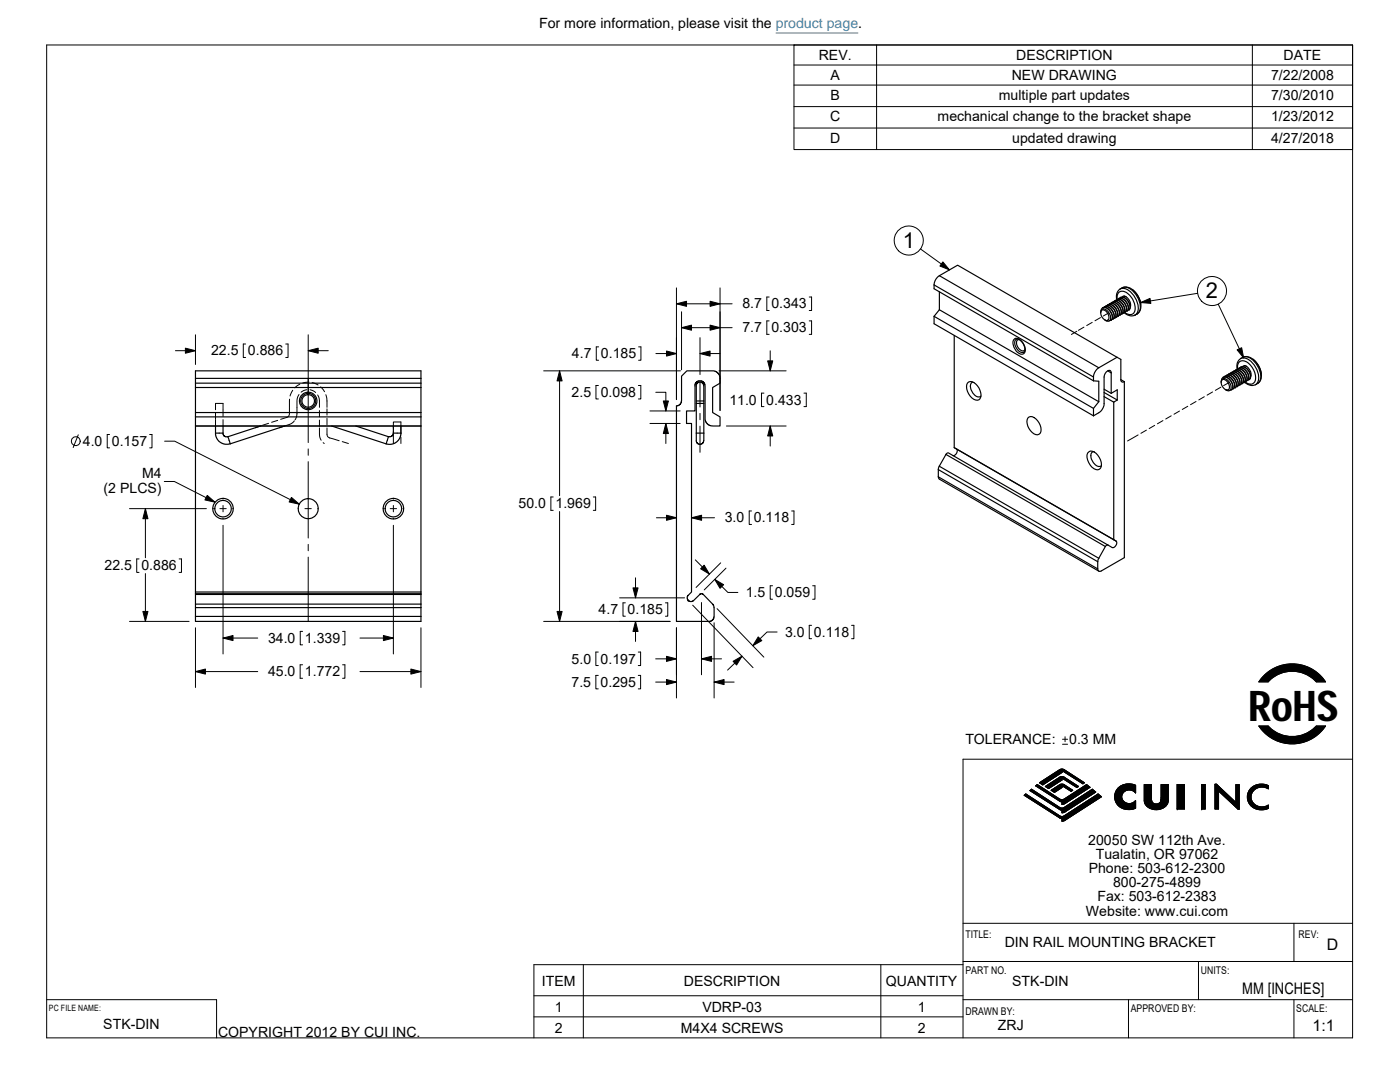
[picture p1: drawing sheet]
<svg xmlns="http://www.w3.org/2000/svg" width="279mm" height="216mm" viewBox="0 0 279 216" stroke-linecap="round" stroke-linejoin="round" font-family="sans-serif">
<g fill="none" stroke="#000" stroke-width=".2">
<path d="M9.3 9h260.6v198.1h-260.6zM158.5 17h111.4M158.5 13h111.4M158.5 9h111.4v20.8h-111.4zM174.9 9v20.8M249.9 9v20.8M158.5 21.3h111.4M158.5 25.5h111.4M135 57.4v22.3M143.7 57.4v24.5M153.5 59.3h-.5v2.7h.5M161.5 59.3h.5v2.7h-.5"/>
<path d="M183.7 49.7l5.8 4.1M239 58.5l-11.4 1.9M35 70h4M39 66.8v5.9M49 68.6h-.4v2.7h.4M57 68.6h.5v2.7h-.5M57.8 79.7v1.6M58.4 77.9l-.5 1.1M59.7 78.7l-.4 1.2M59.8 76.6l-1 .8M61.2 77.8l-1.1 .5M61.5 66.8v21.5"/>
<path d="M61.5 70h4M61.7 76.2l-1.3 .2M61.9 77.8l1.1 .5M62.3 76.3l1.2 .5M63.4 78.8a3.5 3.5 0 0 1 .4 2.5M64 77.2l.8 1M65 78.8l.2 .6 .1 1.9M108.5 74h27.3M111.7 74v24.9M119.4 76.9h-.5v2.7h.5M119.5 69.2h-.5v2.7h.5M127.4 76.9h.5v2.7h-.5"/>
<path d="M127.4 69.2h.5v2.7h-.5M130.9 78.3h2v3.7M130.9 70.5h4.1M135 60.6h11.1M136 65.4h10.1M136 62.2v11.6M139.7 76v5.2M139.7 67.4v7.3M139.7 70.5h4M143.5 74h13.4M152.5 78.4h-.5v2.7h.5M153.5 64h-.5v2.7h.5"/>
<path d="M153.7 70v4M160.4 78.4h.5v2.7h-.5M161.5 64h.5v2.7h-.5M214.9 66.1l-1.1 .6M216.3 65.3l-1.1 .6M218 64.3l-1.1 .7M219.6 63.4l-1.1 .6M221.3 62.4l-1.1 .7M240.3 79.2l-1.1 .6M242 78.2l-1.1 .6M243.1 60.7l5.1 10.7M243.6 77.3l-1.1 .6"/>
<path d="M245.3 76.3l-1.1 .6M15.6 86.8l-1 2.5M21.9 86.7h-.5v2.7h.5M29.9 86.7h.4v2.7h-.4M32.8 96.1h2l8.1 4.1M32.9 88h2l24.8 12.6M39 85h45M43 83.7v1.3M43 82.4v1.3M44.5 81.8v-1.3h-1.5v1.3M44.5 81.8v1.3M44.5 83.7v1.3"/>
<path d="M44.5 99.4v.2M52.2 84.9l-1.2 .4M53.6 84.5l-1.2 .4M55.4 83.9l-1.2 .4M57.8 81.3v1.3l-.2 .4-.2 .2-1.4 .5M58.7 84l-.7 .6-2.2 .7M59.3 80v1.3M59.3 81.3a3.7 3.7 0 0 1-.2 2.1l-.2 .4M61.5 89.6v1.2M61.5 92.1v15.3M63.8 85.4v1.5l.3 .9M63.8 81.9v1.3"/>
<path d="M63.8 83.8v1.3M64.5 88.3l.2 .2M65.3 85.4v1.3a.71 .71 0 0 0 .5 .7M65.3 81.6v1.2M65.3 83.5v1.3M65.8 87.4l1.9 .5M68.3 88.1l1.2 .4M78.5 85.5v-1.3h1.5v2.4M78.5 86.1v2.4M78.5 99.4v.2M80 87.2v1.3M110.4 99.2h-.5v2.6h.5"/>
<path d="M118.4 99.2h.5v2.6h-.5M129.7 82h6M129.7 84.5h6M132.9 84.5v4M139.7 82.5v1.3M139.7 85v5.3M145 85h11.9M153.7 85v4M227.1 86.8l-2.1 1.2M228.8 85.8l-1.1 .7M230.4 84.9l-1.1 .6M232.1 83.9l-1.1 .7"/>
<path d="M233.7 83l-1.1 .6M235.4 82l-1.1 .7M237 81.1l-1.1 .6M238.7 80.1l-1.1 .7M25.8 101.5h15.4M27.7 111.5h-.4v2.7h.4M29 101.5v9.8M29 114.4v9.6M35.8 111.5h.4v2.7h-.4M42.5 101.5h.1M43.9 101.5h1.2M44.5 104.8v25.7"/>
<path d="M44.5 100.9v1.2M44.5 103.4v.1M46.4 101.5h.2M59.5 101.5h.1M60.9 101.5h1.2M61.5 108.6v1.3M61.5 111.2v12.8M63.4 101.5h.1M76.5 101.5h.1M77.9 101.5h1.2M78.5 104.8v25.7M78.5 100.9v1.2"/>
<path d="M78.5 103.4v.1M80.4 101.5h.2M111.7 102.1v21.9M123.7 119.3h12.9M126.8 115.3v4M131 103.3h4M137.3 119.8h.2M137.3 119.8l.2 .1M137.4 119.8v.1M137.4 119.8l-.1 .1M138 103.3h4.6M138.8 111.7l2.8 2.9"/>
<path d="M142.6 115.6l2.7 2.6h2M143.8 112.3l-4.9 4.9M144.9 113.4l-4.4 4.3M150 102h-.5v2.6h.5M154.2 116.9h-.5v2.7h.5M158 102h.5v2.6h-.5M162.2 116.9h.4v2.7h-.4M25.8 124h11.9M39 134h12.4M39 125.3v11.9M44.5 127.3h6.9M60.4 126h-.5v2.7h.5"/>
<path d="M60.4 132.7h-.5v2.6h.5M68.4 126h.4v2.7h-.4M68.4 132.7h.4v2.6h-.4M71.8 134h12.2M71.8 127.3h6.7M84 125.3v11.9M108.5 124h25.2M119.4 130.1h-.5v2.7h.5M119.4 134.8h-.5v2.7h.5M124.8 120.3h-.5v2.7h.5M126.8 124v4M127.4 130.1h.4v2.7h-.4"/>
<path d="M127.4 134.8h.4v2.7h-.4M130.9 131.5h4.1M130.9 136.1h4.1M132.8 120.3h.5v2.7h-.5M135 125.3v14M138.2 120.8l12.1 12.4M140 120.2v14.4M140 131.5h4M142.5 136.1h4M142.5 124.3v15M143.1 121.5l9.3 9.6M148.1 130.9l-2.9 2.8"/>
<path d="M155.1 126.1h-2l-2.9 2.7M162 124.8h-.5v2.6h.5M169.9 124.8h.5v2.6h-.5M252.6 134.5a8 8 0 0 1 11.9 1.6h-1.8a6.5 6.5 0 0 0-9.6 0h-1.9zM204.4 158.7l.3-.3 7.1 4.5 .6-.1 6.7-4.4 .7 .6-7.4 4.8-.5 .1v-.6l-.4-.1zM205.5 157.8l.4-.3 5.9 3.7 .6-.1 5.6-3.6 .7 .6-6.3 4-.5 .1v-.5l-.4-.1zM206.7 156.8l.3-.3 4.8 3.1 .6-.2 4.5-2.9 .6 .6-5 3.3-.6 .1v-.5l-.4-.1zM207.5 156.2l4.3-2.7 .6 .1 4 2.6-.3 .2-4.2-2.6v.3l-3.8 2.5zM208.6 156.9l3-1.9h.4l3.2 1.9-.3 .2-3-1.8v.3l-2.6 1.8zM209.8 157.7l1.8-1.2h.4l2.1 1.2-.3 .2-1.9-1.1v.3l-1.5 1zM212 148.5h1.1M212 147.5h1.1"/>
<path d="M212.6 147v1M223 157.4a3.1 3.1 0 0 1 3.6-.7v1.5a1.48 1.48 0 0 0-1.9-.4 1.48 1.48 0 0 0-.7 1.8 1.6 1.6 0 0 0 2.6 .1v1.6a2.88 2.88 0 0 1-4.1-2l.2-1.3zM228.4 159.7a2.44 2.44 0 0 0 3.6 1.6 1.82 1.82 0 0 0 1.2-1.6M228.4 159.7v-3.2h1.4v3.3M229.8 159.8a.96 .96 0 0 0 .9 .6 .96 .96 0 0 0 .9-.6 .95 .95 0 0 1-.9 .6 .95 .95 0 0 1-.9-.6zM231.7 159.1l-.1 .7zM233.2 156.5h-1.5v2.6M233.2 156.5v3.2M234.9 156.5h1.5v4.9h-1.5zM239.8 156.5h.7v4.9h-.7zM242.5 156.5h.3l3.9 3.6v-3.5h.6v4.9h-.2l-3.9-3.7v3.6h-.7zM249.5 157.4a3 3 0 0 1 3.6-.6v.6a2.08 2.08 0 0 0-2.8 .2 2.08 2.08 0 0 0 0 2.8 2.34 2.34 0 0 0 2.8 .3v.6a2.88 2.88 0 0 1-4.1-1.9l.1-1.4z"/>
<path d="M251.2 144.9h1.9a6.5 6.5 0 0 0 9.6 0h1.8a8 8 0 0 1-13.3 0zM269.9 151.5h-77.7v55.6M9.3 199.5h33.9v7.6M106.6 198.7h85.6M116.4 192.5v14.6M175.8 192.5v14.6M192.2 192.5h-85.6v14.6M192.2 184.2h77.7M192.2 191.9h77.7M192.2 199.5h77.7M225.2 199.5v7.6M239.2 191.9v7.6"/>
<path d="M258.2 184.2v7.7M258.2 199.5v7.6M106.6 202.9h85.6"/>
<circle cx="181.4" cy="48" r="2.9"/>
<circle cx="241.9" cy="58.1" r="2.9"/>
<circle cx="15.1" cy="88" r=".88"/>
</g>
<g fill="#000" stroke="#000" stroke-width=".2">
<path d="M188.2 52.3l1.3 1.5-1.9-.7z" fill-rule="evenodd"/>
<path d="M37 69.5l2 .5-2 .5z" fill-rule="evenodd"/>
<path d="M61.5 70l2-.5v1z" fill-rule="evenodd"/>
<path d="M111.7 74l.5 2h-1z" fill-rule="evenodd"/>
<path d="M133 70l2 .5-2 .6z" fill-rule="evenodd"/>
<path d="M135 60.6l2-.5v1z" fill-rule="evenodd"/>
<path d="M136 65.4l2-.5v1z" fill-rule="evenodd"/>
<path d="M139.7 70.5l2-.5v1.1z" fill-rule="evenodd"/>
<path d="M141.7 64.9l2 .5-2 .5z" fill-rule="evenodd"/>
<path d="M141.7 60.1l2 .5-2 .5z" fill-rule="evenodd"/>
<path d="M153.2 72h1l-.5 2z" fill-rule="evenodd"/>
<path d="M227.6 60.4l1.9-.9 .2 1z" fill-rule="evenodd"/>
<path d="M246.9 69.8l.9-.4 .4 2z" fill-rule="evenodd"/>
<path d="M132.4 80h1l-.5 2z" fill-rule="evenodd"/>
<path d="M132.9 84.5l.5 2h-1z" fill-rule="evenodd"/>
<path d="M153.7 85l.5 2h-1z" fill-rule="evenodd"/>
<path d="M29 101.5l.5 2h-1z" fill-rule="evenodd"/>
<path d="M41.4 98.8l1.5 1.4-2-.4z" fill-rule="evenodd"/>
<path d="M58.2 99.3l1.5 1.3-2-.4z" fill-rule="evenodd"/>
<path d="M126.3 117.3h1l-.5 2z" fill-rule="evenodd"/>
<path d="M133 102.8l2 .5-2 .5z" fill-rule="evenodd"/>
<path d="M138 103.3l2-.5v1z" fill-rule="evenodd"/>
<path d="M140.5 112.8l1.1 1.8-1.8-1.1z" fill-rule="evenodd"/>
<path d="M142.6 115.6l1.8 1.1-.7 .7z" fill-rule="evenodd"/>
<path d="M28.5 122h1l-.5 2z" fill-rule="evenodd"/>
<path d="M39 134l2-.5v1z" fill-rule="evenodd"/>
<path d="M44.5 127.3l2-.5v1z" fill-rule="evenodd"/>
<path d="M76.5 126.8l2 .5-2 .5z" fill-rule="evenodd"/>
<path d="M82 133.5l2 .5-2 .5z" fill-rule="evenodd"/>
<path d="M111.2 122h1l-.5 2z" fill-rule="evenodd"/>
<path d="M126.8 124l.5 2h-1z" fill-rule="evenodd"/>
<path d="M133 131l2 .5-2 .5z" fill-rule="evenodd"/>
<path d="M133 135.6l2 .5-2 .5z" fill-rule="evenodd"/>
<path d="M140 131.5l2-.5v1z" fill-rule="evenodd"/>
<path d="M142.5 136.1l2-.5v1z" fill-rule="evenodd"/>
<path d="M146.3 132l1.8-1.1-1.1 1.8z" fill-rule="evenodd"/>
<path d="M151.3 127.1l.7 .7-1.8 1z" fill-rule="evenodd"/>
<path d="M252.2 134.8a8 8 0 0 1 12.3 1.3h-1.8a6.5 6.5 0 0 0-9.6 0h-1.9z" fill-rule="evenodd"/>
<path d="M209.8 157.7l2-1.2 .6 .1 1.7 1.1-.3 .2-1.8-1.1h-.1v.3l-1.5 1z" fill-rule="evenodd"/>
<path d="M206.7 156.8l.3-.3 4.8 3.1 .5-.1 4.6-3 .6 .6-5 3.2-.6 .2v-.5l-.4-.1z" fill-rule="evenodd"/>
<path d="M207.5 156.2l4.3-2.7h.5l4.1 2.7-.3 .2-4.1-2.6h-.1v.3l-3.8 2.5z" fill-rule="evenodd"/>
<path d="M208.6 156.9l3.2-1.9h.5l2.9 1.9-.3 .2-2.9-1.8h-.1v.3l-2.6 1.8z" fill-rule="evenodd"/>
<path d="M223.3 157.1a3.1 3.1 0 0 1 3.3-.4v1.5a1.49 1.49 0 0 0-1.9-.5 1.49 1.49 0 0 0-.7 1.8 1.6 1.6 0 0 0 2.6 .2v1.6a2.78 2.78 0 0 1-3-.3 2.78 2.78 0 0 1-1-2.9z" fill-rule="evenodd"/>
<path d="M228.4 156.5h1.4v3.4l.3 .3 .6 .2 .7-.1 .2-.4 .1-3.4h1.5v3.2a2.45 2.45 0 0 1-3.7 1.6 1.74 1.74 0 0 1-1.1-1.6z" fill-rule="evenodd"/>
<path d="M234.9 156.5v4.9h1.5v-4.9z" fill-rule="evenodd"/>
<path d="M239.8 156.5v4.9h.7v-4.9z" fill-rule="evenodd"/>
<path d="M251.2 144.9h1.9a6.5 6.5 0 0 0 9.6 0h1.8a8 8 0 0 1-13.3 0z" fill-rule="evenodd"/>
<path d="M249.8 157.2a3 3 0 0 1 3.3-.4v.6a2.1 2.1 0 0 0-2.7 .2 2.1 2.1 0 0 0-.3 2.7 2.34 2.34 0 0 0 3 .4v.6a2.78 2.78 0 0 1-3-.2 2.78 2.78 0 0 1-1-2.9z" fill-rule="evenodd"/>
<path d="M204.4 158.7l.3-.3 7.1 4.5 .6-.1 6.7-4.4 .7 .6-7.4 4.7-.5 .2v-.6l-.4-.1z" fill-rule="evenodd"/>
<path d="M205.5 157.8l.4-.3 5.9 3.7h.5l5.7-3.7 .7 .6-6.2 3.9-.6 .2v-.5l-.4-.2z" fill-rule="evenodd"/>
<path d="M242.5 156.5h.3l3.9 3.6v-3.5h.6v4.9h-.2l-3.9-3.7v3.6h-.7z" fill-rule="evenodd"/>
</g>
<g fill="none" stroke="#000" stroke-width=".23">
<path d="M186.4 56.9l31.8 18.3 .4-1 .7-.8M186.4 56.9v.7l31.8 18.4M187.5 55l31.8 18.4M187.5 55l-.8 .8-.3 1.1M187.5 55l3.6-2.1 31.8 18.4M187.5 58.2v3.6M222.6 59.9l-.1 .1M222.7 59.9l.2-.1a1.83 1.83 0 0 1 1.9 2.2l-.2 .2M222.8 59.8a1.61 1.61 0 0 1 1.5-2.3 4.1 4.1 0 0 1 2.7 4.8l-.5 .6M222.9 59.8a1.22 1.22 0 0 1 .6-1.6 1.22 1.22 0 0 1 1.6 .4 3.7 3.7 0 0 1 1.3 3.6 1.25 1.25 0 0 1-2 .1M222.9 59.9a1.91 1.91 0 0 1 1.4 2.5l-.1 .1a1.78 1.78 0 0 0-1.3-2.6l-.5 .2M222.9 59.9h.1"/>
<path d="M222.9 59.9l-.3 .1M223.3 59.7a2.06 2.06 0 0 1 1.5 2.3l-.2 .3M223.3 59.7h-.1M223.3 59.7l-.4 .1M223.3 59.5l-.1 .1M223.5 59.5l.1-.1a1.8 1.8 0 0 1 1.9 2.2l-.2 .2M223.5 57.7a1.72 1.72 0 0 1 2.4 .2 4.2 4.2 0 0 1 1.5 4.2l-.5 .5M223.6 59.5a2.05 2.05 0 0 1 1.6 2.3l-.3 .3a1.78 1.78 0 0 0-1.3-2.6l-.5 .2M223.6 59.5h.1M223.6 59.5h-.3M223.7 59.3l-.1 .1M224 59.3a2.1 2.1 0 0 1 1.5 2.3l-.2 .2"/>
<path d="M224 59.3h.1M224 59.3l-.4 .1M224 59.1a1.65 1.65 0 0 1 1.6 2.1M224.3 59.1l.4 .1M224.3 59.1h.1M224.9 57.3l-.9 .1M225 57.3a4 4 0 0 1 2.6 4.3M226 57.8l.9 1 .6 1.2M227.5 60l.2 .7M39 75.5v-1.5h45v1.5M39 75.5h45M39 76.5h45"/>
<path d="M39 75.5v6.8M39 77.3h45M84 75.5v45M143.7 75.5v1l-1.5 .8v5l1.5 .9v1.8l-2-.1-.6-.3-.3-.6-.1-7-.1-.5-.5-.4h-.9l-.3 .3-.2 .4v5.2h-1.7v2.5h1v33.6l-.7 .8-.2 .5 .4 .5 .6 .1 1.6-1.5h.4l2.2 2.1 .2 .5v2.1l-.4 .6-.6 .2M143.7 75.5l-.3-.9-.8-.6h-5.5l-1.1 1.1v5.2l-.4 .5-.6 .2v43h6.5M186.4 63.1l31.8 18.4M186.4 63.1v1.5l31.8 18.4M187.5 61.8l31.8 18.4M187.5 61.8l-1.1 1.3M190.4 66.9v22.4M193.1 76.4a1.26 1.26 0 0 1 2 .6l.3 .4a1.82 1.82 0 0 1 0 2.4 2.29 2.29 0 0 1-2.5-2.2v-.8zM194.1 76.2a1.1 1.1 0 0 0-.2 1.7 1.72 1.72 0 0 0 1.8 1.2l.1-.1"/>
<path d="M202.3 67.7a1.09 1.09 0 0 1 1.7 .6 1.77 1.77 0 0 1 .3 2.3 1.49 1.49 0 0 1-1.8-1 1.79 1.79 0 0 1-.2-1.9zM202.7 67.8l.1-.1a1.84 1.84 0 0 1 1.5 2.6 1.79 1.79 0 0 1-1.6-2.5zM203.4 67.8h-.2a1.27 1.27 0 0 0 .4 2 .57 .57 0 0 0 1 0M218.2 75.2v.8M218.2 76l1.1 .1v4.1M219.7 62.4a.6 .6 0 0 1 .2-.7 .6 .6 0 0 1 .7 0 1.8 1.8 0 0 1 .8 2.3l-.2 .1-.6-.2h.5M219.7 62.1l.3-.7a1.76 1.76 0 0 1 1.7 2.5l-.3 .1M219.8 62a.95 .95 0 0 1 1.4 .8 .9 .9 0 0 1-.2 1.1 1.44 1.44 0 0 1-1.2-1.9zM220.1 61.4h-.1M220.3 78.3l2.7 1.5M220.3 77.7l1.5 .8M220.3 79.1l2 1.1"/>
<path d="M220.5 61.2h-.1M220.5 61.3a2.15 2.15 0 0 1 1.5 2.3l-.2 .3M220.5 61.3h-.1M220.5 61.3l-.4 .1M220.6 61.2l.2-.2a1.83 1.83 0 0 1 1.9 2.2l-.2 .3M220.8 61.1a2.05 2.05 0 0 1 1.5 2.3l-.2 .3a1.78 1.78 0 0 0-1.3-2.6l-.5 .2M220.8 61.1h.1M220.8 61.1l-.3 .1M221 60.9l.1-.1a1.85 1.85 0 0 1 1.9 2.2l-.2 .3M221.1 74l.7 .4M221.2 60.9a2.06 2.06 0 0 1 1.5 2.3l-.2 .3M221.2 60.9h-.1"/>
<path d="M221.2 60.9l-.4 .1M221.3 60.7l.2-.1a1.8 1.8 0 0 1 1.9 2.2l-.2 .3M221.5 60.7a2.11 2.11 0 0 1 1.6 2.3l-.3 .3M221.5 60.7h.1M221.5 60.7l-.4 .1M221.7 60.6l.1-.2a1.83 1.83 0 0 1 1.9 2.2l-.2 .3M221.8 74.4l-.2-.5a1.22 1.22 0 0 0-1.3 1.3v5.6l-.3 .8a3.6 3.6 0 0 1-1.8 1.4M221.8 78.5l1.2-.7v2M221.8 74.4v4.1M221.8 63.9h-.1M221.9 60.5a2.07 2.07 0 0 1 1.5 2.3l-.2 .3M221.9 60.5h-.1"/>
<path d="M221.9 60.5l-.4 .1M222 60.3l.2-.1a1.79 1.79 0 0 1 1.9 2.2l-.2 .3M222.2 60.3a2.06 2.06 0 0 1 1.6 2.3l-.3 .3M222.2 60.3h.1M222.2 60.3l-.4 .1M222.2 60.2h.1M222.6 60.1a2.05 2.05 0 0 1 1.5 2.3l-.2 .3M222.6 60.1h-.1M222.6 60.1l-.4 .1M222.9 63.3h-.1M222.9 71.3l.8 .4v4.1M222.9 71.3l-3.6 2.1"/>
<path d="M223 79.8l-.7 .4M223.6 62.8l-.1 .1M223.7 75.8l.1 .3 .6 .1M223.7 75.8l.7 .4M224.3 62.4l1.2 .6h.5l.5-.1M224.4 76.2v35.1l-4.6 2.6a.44 .44 0 0 1-.5 .1 .44 .44 0 0 1-.2-.5M226.5 62.9h.1M226.9 62.6l-.4 .3M226.9 62.6v.1M227.6 61.6a1.3 1.3 0 0 1-.7 1M243.7 76.3v-.1a.59 .59 0 0 1 .2-.6 .59 .59 0 0 1 .7 0 1.75 1.75 0 0 1 .9 2.3l-.3 .1-.6-.2h.5M243.8 76v-.4l.3-.3a1.83 1.83 0 0 1 1.9 2.2l-.2 .3-.4 .1"/>
<path d="M243.8 75.9l.2-.2a1.38 1.38 0 0 1 1.1 2.1 1.12 1.12 0 0 1-1.3-.9zM244.2 75.2l-.1 .1M244.5 75.1h.1M244.5 75.2a2.07 2.07 0 0 1 1.5 2.3l-.2 .3M244.5 75.2h.1M244.5 75.2l-.4 .1M244.7 75l.1-.1a1.8 1.8 0 0 1 1.9 2.2l-.2 .2M244.9 75a2.05 2.05 0 0 1 1.5 2.3l-.3 .3a1.76 1.76 0 0 0-1.3-2.6l-.5 .2M244.9 75h-.1M244.9 75l-.4 .1M244.9 74.8l-.1 .1M245 74.8a1.23 1.23 0 0 1 1.8 .9 1.25 1.25 0 0 1 0 1.5l.1-.1"/>
<path d="M245.2 74.6v.1M245.2 74.8a2.05 2.05 0 0 1 1.5 2.3l-.2 .3M245.2 74.8h.1M245.2 74.8l-.3 .1M245.4 74.6l.1-.1a1.79 1.79 0 0 1 1.9 2.2l-.2 .2M245.6 74.6a2.07 2.07 0 0 1 1.5 2.3l-.2 .3M245.6 74.6h-.1M245.6 74.6l-.4 .1M245.7 74.4l.2-.1a1.8 1.8 0 0 1 1.9 2.2l-.2 .2M245.9 77.7l-.1 .1M245.9 74.4a2.05 2.05 0 0 1 1.5 2.3l-.2 .2M245.9 74.4h.1"/>
<path d="M245.9 74.4l-.4 .1M246.3 74.2a2.06 2.06 0 0 1 1.5 2.3l-.2 .3M246.3 74.2h-.1M246.3 74.2l-.4 .1M246.4 74l.2-.1a1.73 1.73 0 0 1 1.6 2.5l.1-.1M246.6 74a2.1 2.1 0 0 1 1.6 2.3l-.3 .3a1.76 1.76 0 0 0-1.7-2.5l-.1 .1M246.6 74h.1M246.6 74l-.4 .1M246.9 73.6a1.57 1.57 0 0 1 .6-2 1.57 1.57 0 0 1 2.1 .4 4.2 4.2 0 0 1 1.4 4.2l-.4 .6M247 73.8a2.05 2.05 0 0 1 1.5 2.3l-.2 .2M247 73.8h-.1M247 73.8l-.4 .1"/>
<path d="M247 73.6l-.1 .1M247 73.6a1.22 1.22 0 0 1 .5-1.5 1.22 1.22 0 0 1 1.6 .4 3.5 3.5 0 0 1 1.3 3.7 1.27 1.27 0 0 1-2 0M247.1 73.6l.2-.2a1.85 1.85 0 0 1 1.9 2.3l-.2 .2M247.3 73.6a2.06 2.06 0 0 1 1.6 2.3l-.3 .3a1.78 1.78 0 0 0-1.3-2.6l-.5 .2M247.3 73.6h.1M247.3 73.6h-.3M247.4 73.4h-.1M247.6 71.5a1.72 1.72 0 0 1 2.4 .3 4.2 4.2 0 0 1 1.5 4.2l-.5 .5M247.7 73.2l-.1 .1M247.7 73.3a2.1 2.1 0 0 1 1.5 2.4l-.2 .2M247.7 73.3v.1M247.7 73.3l-.4 .1"/>
<path d="M248.1 73.2a1.9 1.9 0 0 1 1.3 2.5l-.1 .1a1.78 1.78 0 0 0-1.3-2.6l-.5 .2M248.1 73.2h-.1M248.1 73.2h-.4M248.1 73a1.6 1.6 0 0 1 1.6 2l-.1 .1M248.3 73h.1M248.4 76.2l1.1 .7h.5l.5-.1M248.4 73l.4 .1M248.9 71.2l-.9 .1M249.1 71.2a4.1 4.1 0 0 1 2.6 4.2M250 71.7a4.4 4.4 0 0 1 1.7 2.8M250.6 76.8h.1M251 76.5l-.4 .3"/>
<path d="M251.7 75.5a1.29 1.29 0 0 1-.7 1M39 83.2v35.4M39 83.2h45M39 85h45M43 86.4h1.5M43 85v1.4M43 86.4l.2 1 .7 .8 1 .4 1-.1M44.5 86.4l.3 .6 .7 .1M44.5 85v1.4M45.5 87.1l.5 1.5M52 85l-6.5 2.1M56.8 85l-10.8 3.6"/>
<path d="M66.2 85l10.8 3.6M71 85l6.5 2.1-.5 1.5M78.5 86.4l-.3 .6-.7 .1M78.5 86.4h1.5M78.5 85v1.4M80 86.4l-.2 1-.7 .8-1 .4h-1.1M80 85v1.4M84 82.3h-45v.9M139 86.4h1.5M139 80.5h1.5M139 80.5v5.9M139 80h1.5"/>
<path d="M140.5 86.4l-.1 1.8-.2 .3-.5 .2-.5-.2-.2-.4v-1.7M140.5 80l-.1-3.2-.3-.5-.6-.1-.3 .2-.3 .4 .1 3.7M140.5 80v6.4M187.3 93.7l31.8 18.4M187.3 95.1l31.8 18.4M187.3 95.1l.2 .5 31.8 18.4M187.3 93.7v1.4M187.5 93l-.2 .7M187.5 93l31.8 18.4M188.8 90.7l.5-.3 31.8 18.4M188.8 90.7l31.8 18.4M188.8 90.7l-1.3 2.3"/>
<path d="M190.4 89.3l32.3 18.6M190.4 89.3l.5 .3a.87 .87 0 0 1-.8 1.3M205.1 83.4a1.23 1.23 0 0 1 2 .5 2.35 2.35 0 0 1 .5 2.6 1.25 1.25 0 0 1-1.9-.6 2.44 2.44 0 0 1-.6-2.5zM217.2 90.3a1.28 1.28 0 0 1 1.9 .5 2.42 2.42 0 0 1 .5 2.6 1.27 1.27 0 0 1-1.9-.5 2.56 2.56 0 0 1-.5-2.6zM218.2 90.1a1.07 1.07 0 0 0-.3 1.7 1.44 1.44 0 0 0 1.9 1.1M218.2 81.5v1.5M219.3 80.2l-1.1 1.3M222.3 80.2v27.5l.4 .2M39 118.5h45M39 118.1h45M84 118.6h-45v1.9M219.1 112.1v1.4"/>
<path d="M219.3 111.4l-.2 .7M220.6 109.1l-1.3 2.3M221.1 108.8h-.2l-.3 .3M222.7 108a.88 .88 0 0 1-.7 1.3l-.9-.5M39 123v1h45v-1M39 123h45M84 121.2h-45v1.8M84 120.5h-45v.7M84 120.5v.7M84 121.2v1.8"/>
<circle cx="61.5" cy="80" r="1.25"/>
<circle cx="61.5" cy="80" r="1.5"/>
<circle cx="61.5" cy="80" r="1.75"/>
<circle cx="44.5" cy="101.5" r="2.05"/>
<circle cx="44.5" cy="101.5" r="1.65"/>
<circle cx="61.5" cy="101.5" r="2"/>
<circle cx="78.5" cy="101.5" r="1.65"/>
<circle cx="78.5" cy="101.5" r="2.06"/>
</g>
<path d="M154.8 6.6h16.5" fill="none" stroke="#4582a4" stroke-width=".2"/>
<text font-size="8.5" x="249.1" y="143.9">RoHS</text>
<g font-size="4.4">
<text x="180.1" y="49.4">1</text>
<text x="240.7" y="59.5">2</text>
</g>
<g font-size="3.2">
<text x="264.8" y="189.6">D</text>
<text x="247.9" y="198.2">MM [INCHES]</text>
<text x="261.9" y="205.7">1:1</text>
</g>
<g font-size="2.8">
<text x="107.6" y="5.6">For more information, please visit the product page.</text>
<text x="163.4" y="12">REV.</text>
<text x="165.8" y="16">A</text>
<text x="201.9" y="16">NEW DRAWING</text>
<text x="202.8" y="12">DESCRIPTION</text>
<text x="253.7" y="16">7/22/2008</text>
<text x="256.2" y="12">DATE</text>
<text x="165.8" y="19.9">B</text>
<text x="199.3" y="19.9">multiple part updates</text>
<text x="253.7" y="19.9">7/30/2010</text>
<text x="165.7" y="24.2">C</text>
<text x="165.7" y="28.5">D</text>
<text x="187.1" y="24.2">mechanical change to the bracket shape</text>
<text x="202" y="28.5">updated drawing</text>
<text x="253.7" y="24.2">1/23/2012</text>
<text x="253.7" y="28.5">4/27/2018</text>
<text x="148.2" y="61.6">8.7 0.343</text>
<text x="42.1" y="70.9">22.5</text>
<text x="49.5" y="70.9">0.886</text>
<text x="114.2" y="71.5">4.7 0.185</text>
<text x="148.2" y="66.3">7.7</text>
<text x="154" y="66.3">0.303</text>
<text x="114.1" y="79.2">2.5 0.098</text>
<text x="145.6" y="80.7">11.0</text>
<text x="152.9" y="80.7">0.433</text>
<text x="16.5" y="89">4.0 0.157</text>
<text x="28.4" y="95.4">M4</text>
<text x="20.7" y="98.3">(2 PLCS)</text>
<text x="103.5" y="101.4">50.0</text>
<text x="110.9" y="101.4">1.969</text>
<text x="144.7" y="104.2">3.0 0.118</text>
<text x="20.9" y="113.8">22.5 0.886</text>
<text x="148.8" y="119.2">1.5 0.059</text>
<text x="119.5" y="122.6">4.7 0.185</text>
<text x="53.5" y="128.3">34.0 1.339</text>
<text x="156.7" y="127.1">3.0</text>
<text x="162.4" y="127.1">0.118</text>
<text x="53.5" y="134.9">45.0</text>
<text x="60.9" y="134.9">1.772</text>
<text x="114.1" y="137.1">7.5</text>
<text x="114.1" y="132.4">5.0</text>
<text x="119.9" y="132.4">0.197</text>
<text x="119.9" y="137.1">0.295</text>
<text x="192.7" y="148.4">TOLERANCE:</text>
<text x="213.4" y="148.4">0.3 MM</text>
<text x="217.2" y="168.6">20050 SW 112th Ave.</text>
<text x="218.7" y="171.4">Tualatin, OR 97062</text>
<text x="217.3" y="174.2">Phone: 503-612-2300</text>
<text x="219" y="179.9">Fax: 503-612-2383</text>
<text x="222.1" y="177">800-275-4899</text>
<text x="216.7" y="182.7">Website: www.cui.com</text>
<text x="200.5" y="188.9">DIN RAIL MOUNTING BRACKET</text>
<text x="108.1" y="196.7">ITEM</text>
<text x="136.5" y="196.7">DESCRIPTION</text>
<text x="176.8" y="196.7">QUANTITY</text>
<text x="202" y="196.8">STK-DIN</text>
<text x="110.7" y="201.8">1</text>
<text x="140.2" y="201.8">VDRP-03</text>
<text x="183.2" y="201.8">1</text>
<text x="20.6" y="205.3">STK-DIN</text>
<text x="43.5" y="206.9">COPYRIGHT 2012 BY CUI INC.</text>
<text x="110.7" y="206">2</text>
<text x="135.9" y="206">M4X4 SCREWS</text>
<text x="183.2" y="206">2</text>
<text x="199.2" y="205.5">ZRJ</text>
</g>
<g font-size="2.1">
<text x="192.7" y="187.2">TITLE:</text>
<text x="259.2" y="187.2">REV:</text>
<text x="192.7" y="194.4">PART NO.</text>
<text x="239.6" y="194.4">UNITS:</text>
<text x="192.7" y="202.6">DRAWN BY:</text>
<text x="225.7" y="202">APPROVED BY:</text>
<text x="258.7" y="202">SCALE:</text>
</g>
<text font-size="1.7" x="9.8" y="201.6">PC FILE NAME:</text>
</svg>
